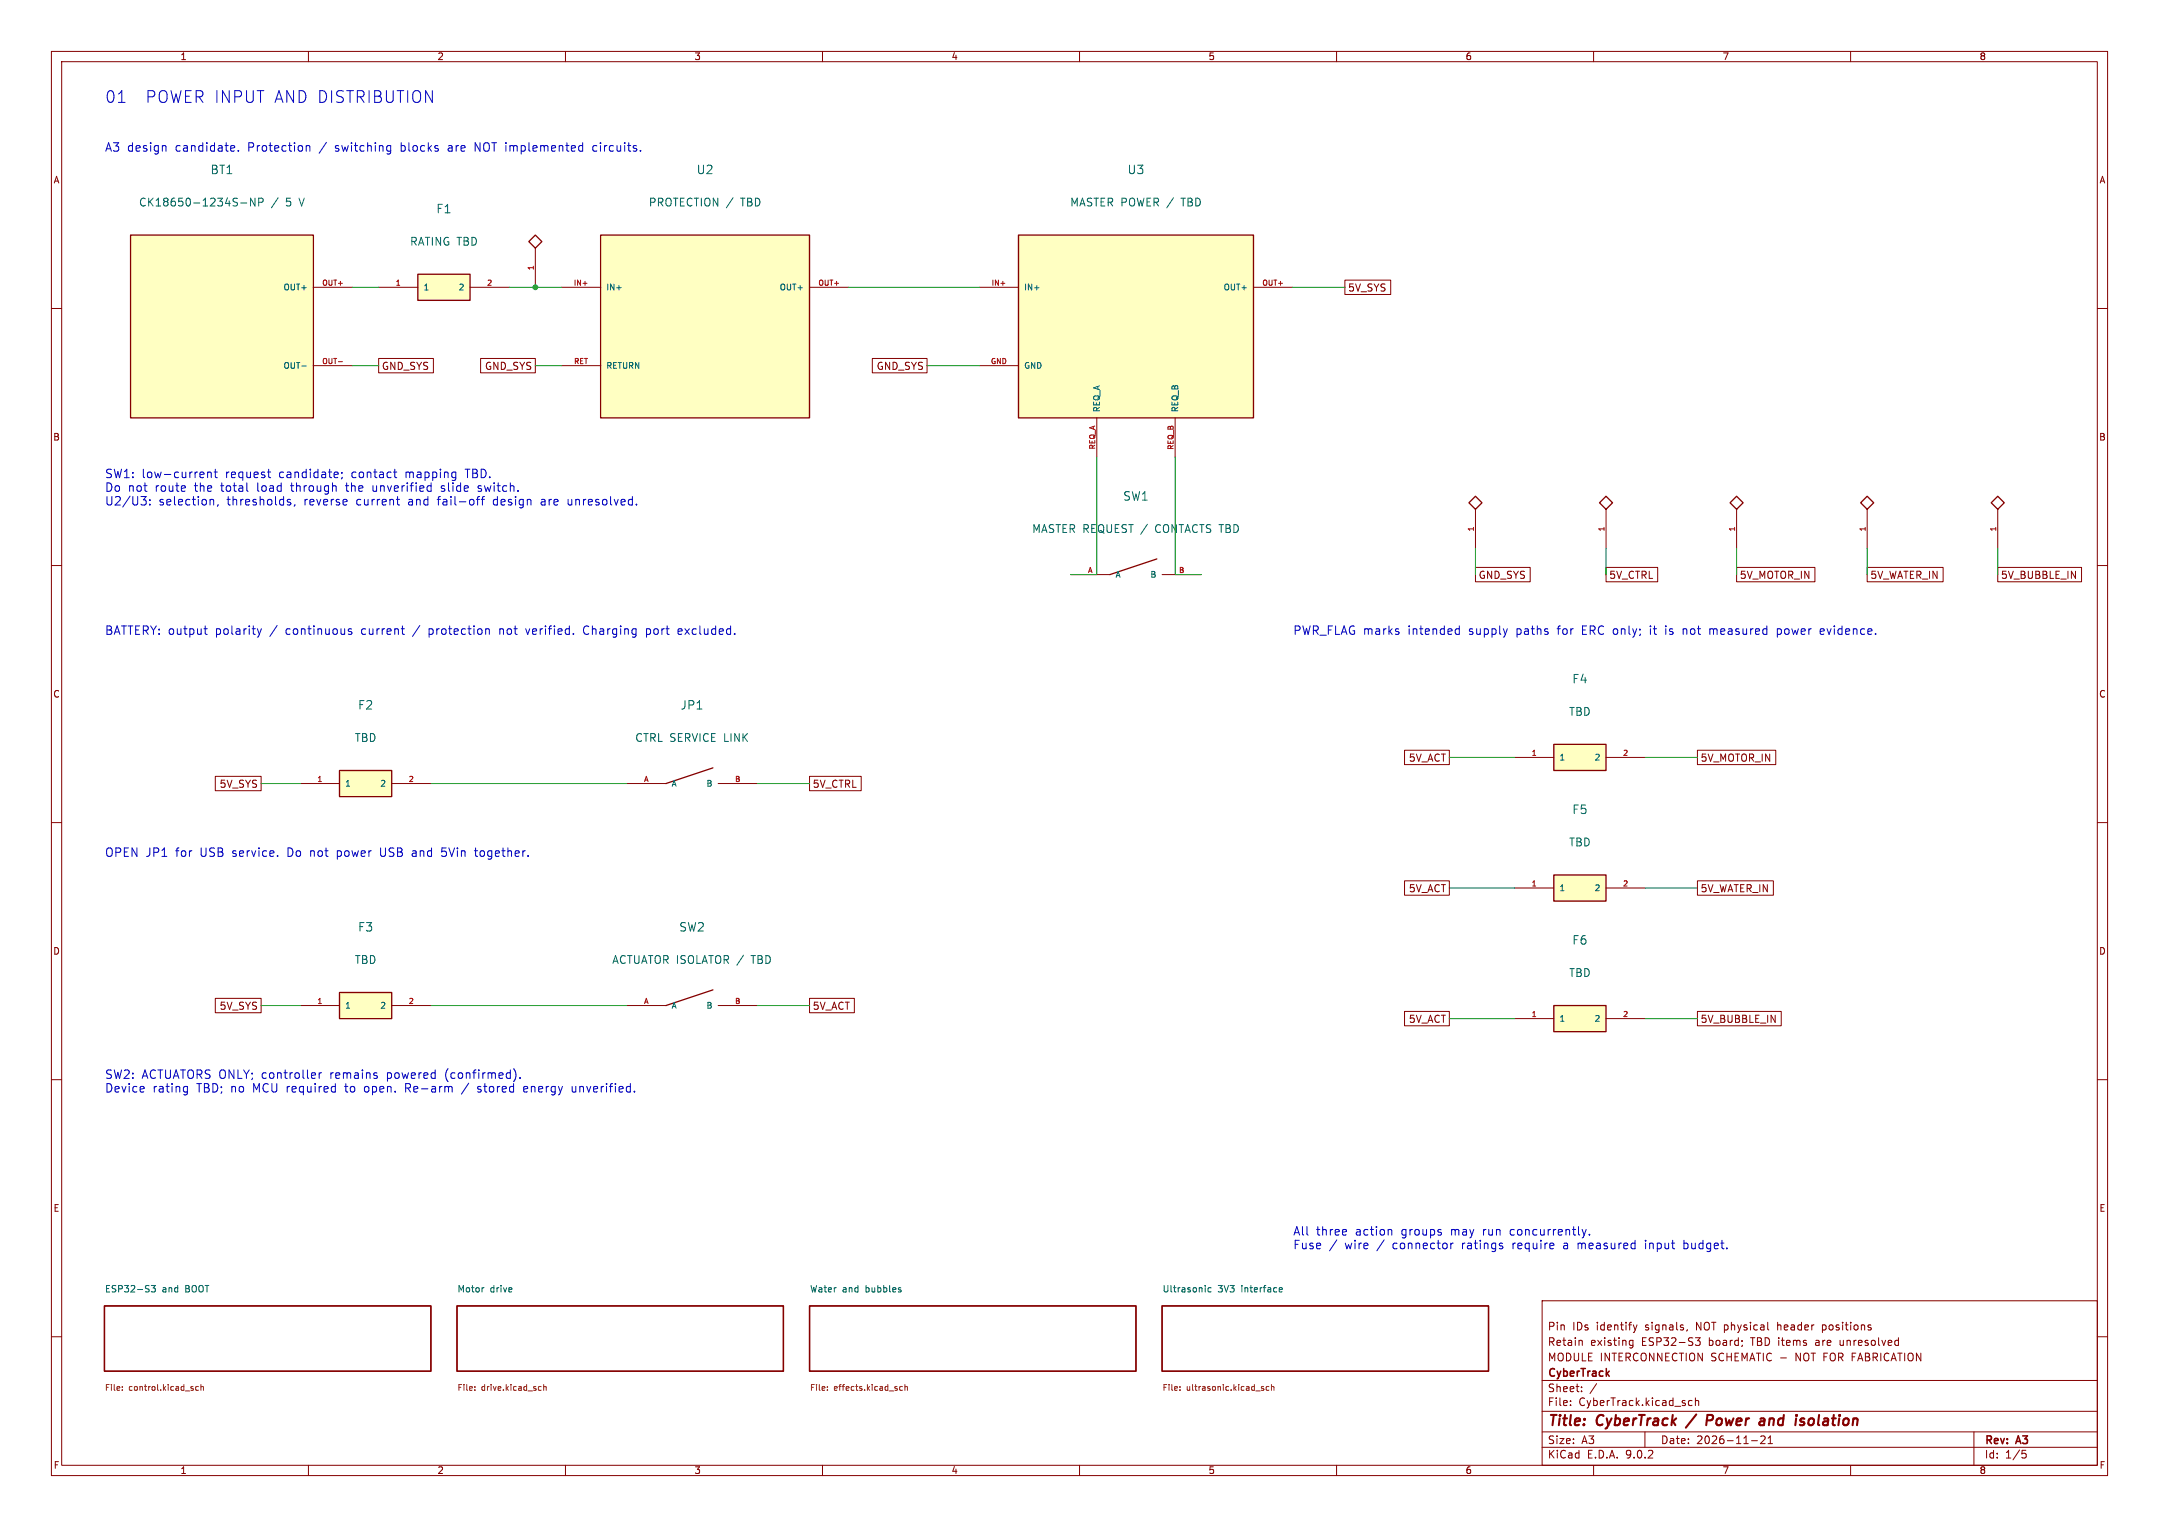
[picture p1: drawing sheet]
<svg xmlns="http://www.w3.org/2000/svg" width="420mm" height="297mm" viewBox="0 0 420 297" stroke-linecap="round" stroke-linejoin="round" font-family="sans-serif">
<g fill="none" stroke="#840000" stroke-width=".19">
<path d="M10 10h400v277h-400zM12 12h396v273h-396zM60 10v2M110 10v2M160 10v2M210 10v2M260 10v2M310 10v2M360 10v2M10 60h2M408 60h2M10 110h2"/>
<path d="M408 110h2M10 160h2M408 160h2M10 210h2M408 210h2M300 253h108v32h-108zM317.7 257.7l.4 1M318.1 258.7l-.2 .4M318.4 257.7l-.3 1M328.2 258.6l-.1 .3M343.9 258.5l.2 .2M354.5 257.7v1.5"/>
<path d="M354.5 258.6l.2 .1M354.7 257.7l-.2 .1M10 260h2M300 278.5h108M300 274.5h108M300 268.5h108M305.5 273.2v.2M305.5 272.5v.1M307.6 260.7l.2 .2v.8M307.7 270.5v.2M307.7 269.8v.1M310.6 269.1l-1.3 1.9"/>
<path d="M317 261.5l.2 .2 .5-.1M317.7 260.7v1.2l-.3 .3-.4-.1M317.7 260.8l-.5-.1-.2 .1M320 278.5v3M329.2 272.5l-.5-.1-.3 .3 .2 .6h.6M329.8 260.2h.9l-.5 .6 .5 .1v.6l-.3 .2-.6-.2M329.8 272.5l.2-.1 .4 .1v.9M329.8 271.9v1.5M342.5 279.4l.6-.1 .2 .1 .1 .3-1 1.1h1M343.9 279.7l.5-.4v1.5M357.9 260.7l.1 .9M384 278.5v6.5"/>
<path d="M408 260h2M60 285v2M110 285v2M160 285v2M210 285v2M260 285v2M300 281.5h108M310 285v2M340.7 280.2h1.2M343.9 280.8h.9M360 285v2M393.4 282.1h.7"/>
<path d="M393.5 282.7h.4l.3 .2-.2 .6-.5 .1"/>
</g>
<path d="M330 275.1l-2.1 2.6M332.9 275.2h-.7l-.3 2M333 276.2l-1 .1M343 275.9l.3 .3-.2 1M343.3 276.3l-.3 .1M350.8 275.9l.2 .1M350.9 276.6v.5" fill="none" stroke="#840000" stroke-width=".4"/>
<path d="M20.3 254h63.5v12.7h-63.5zM88.9 254h63.5v12.7h-63.5zM157.5 254h63.5v12.7h-63.5zM226.1 254h63.5v12.7h-63.5z" fill="none" stroke="#840000" stroke-width=".25"/>
<path d="M29.4 250h.8l-.4 .5 .4 .1v.6l-.2 .1-.6-.1M94 250.4h.1M175.1 250.9l.2 .2-.2 .2M175.1 250.4l.1 .1M235.6 250.5l-.4-.1-.2 .3 .1 .5h.5M248.9 250.5l.4-.1 .1 .4-.6 .1M248.9 251.2h.5" fill="none" stroke="#006464" stroke-width=".19"/>
<g fill="none" stroke="#725600" stroke-width=".19">
<path d="M23.8 270.3v.1M23.8 269.7v.1M38.6 269.7h-.3l-.2 .2 .1 .5h.4M39.1 269.8l.4-.1 .1 .7M39.1 269.3v1.1M92.4 270.3v.1M92.4 269.7v.1M104.9 269.7h.4M105.3 270.4h-.4M105.8 269.8l.4-.1 .1 .7M105.8 269.3v1.1M161 270.3v.1"/>
<path d="M161 269.7v.1M175.5 269.7h-.3l-.2 .2 .1 .5h.4M176 269.8l.5-.1v.7M176 269.3v1.1M229.5 270.3v.1M229.5 269.7v.1M245.5 270l.3 .1 .1 .2-.4 .1M245.5 269.7h.3M246.8 269.7h-.3l-.2 .2 .1 .5h.4M247.3 269.8l.5-.1v.7M247.3 269.3v1.1"/>
</g>
<path d="M66 149.9h10.2v5h-10.2z" fill="#ffffc2"/>
<path d="M104.1 45.7l1.3 1.3-1.3 1.3-1.2-1.3zM66 149.9h10.2v5h-10.2z" fill="none" stroke="#840000" stroke-width=".25"/>
<path d="M104.1 48.3v7.6M58.4 152.4h7.6M76.2 152.4h7.6" fill="none" stroke="#840000" stroke-width=".19"/>
<path d="M25.4 45.7h35.6v35.6h-35.6z" fill="#ffffc2"/>
<path d="M25.4 45.7h35.6v35.6h-35.6z" fill="none" stroke="#840000" stroke-width=".25"/>
<path d="M61 55.9h7.6M61 71.1h7.6" fill="none" stroke="#840000" stroke-width=".19"/>
<path d="M46.8 39.5h1.2M49.6 38.5v1.6l-.9-1.6v1.6M50.3 39.3h.8l.1-.2-.1-.4-.2-.2h-.6v1.6M54.1 38.5l-1.3 1.9M58.7 71.2h.9" fill="none" stroke="#006464" stroke-width=".19"/>
<path d="M65.8 70.3h.8" fill="none" stroke="#a90000" stroke-width=".19"/>
<path d="M81.3 53.3h10.1v5.1h-10.1z" fill="#ffffc2"/>
<path d="M81.3 53.3h10.1v5.1h-10.1zM225 108.7l-9.1 3.1" fill="none" stroke="#840000" stroke-width=".25"/>
<path d="M73.7 55.9h7.6M91.4 55.9h7.7M208.3 111.8h7.6M226.1 111.8h7.6" fill="none" stroke="#840000" stroke-width=".19"/>
<path d="M198.1 45.7h45.7v35.6h-45.7z" fill="#ffffc2"/>
<path d="M198.1 45.7h45.7v35.6h-45.7z" fill="none" stroke="#840000" stroke-width=".25"/>
<path d="M190.5 55.9h7.6M243.8 55.9h7.7M190.5 71.1h7.6M213.4 81.3v7.6M228.6 81.3v7.6" fill="none" stroke="#840000" stroke-width=".19"/>
<path d="M194.7 55.1h.8" fill="none" stroke="#a90000" stroke-width=".19"/>
<path d="M66 193h10.2v5.1h-10.2z" fill="#ffffc2"/>
<path d="M66 193h10.2v5.1h-10.2z" fill="none" stroke="#840000" stroke-width=".25"/>
<path d="M58.4 195.6h7.6M76.2 195.6h7.6" fill="none" stroke="#840000" stroke-width=".19"/>
<path d="M302.3 170.2h10.1v5.1h-10.1z" fill="#ffffc2"/>
<path d="M302.3 170.2h10.1v5.1h-10.1z" fill="none" stroke="#840000" stroke-width=".25"/>
<path d="M294.6 172.7h7.7M312.4 172.7h7.6" fill="none" stroke="#840000" stroke-width=".19"/>
<path d="M302.3 144.8h10.1v5.1h-10.1z" fill="#ffffc2"/>
<path d="M361.9 97.8l1.3-1.3 1.3 1.3-1.3 1.3zM387.3 97.8l1.3-1.3 1.3 1.3-1.3 1.3zM138.7 149.4l-9.2 3M302.3 144.8h10.1v5.1h-10.1zM138.7 192.5l-9.2 3.1" fill="none" stroke="#840000" stroke-width=".25"/>
<path d="M363.2 99.1v7.6M388.6 99.1v7.6M121.9 152.4h7.6M139.7 152.4h7.6M294.6 147.3h7.7M312.4 147.3h7.6M121.9 195.6h7.6M139.7 195.6h7.6" fill="none" stroke="#840000" stroke-width=".19"/>
<path d="M116.8 45.7h40.7v35.6h-40.7z" fill="#ffffc2"/>
<path d="M116.8 45.7h40.7v35.6h-40.7zM311.1 97.8l1.3-1.3 1.3 1.3-1.3 1.3zM336.5 97.8l1.3-1.3 1.3 1.3-1.3 1.3z" fill="none" stroke="#840000" stroke-width=".25"/>
<path d="M109.2 55.9h7.6M157.5 55.9h7.6M109.2 71.1h7.6M312.4 99.1v7.6M337.8 99.1v7.6" fill="none" stroke="#840000" stroke-width=".19"/>
<path d="M113.4 55.1h.8" fill="none" stroke="#a90000" stroke-width=".19"/>
<path d="M142.6 38.5l-1.3 1.9" fill="none" stroke="#006464" stroke-width=".19"/>
<path d="M302.3 195.6h10.1v5.1h-10.1z" fill="#ffffc2"/>
<path d="M285.7 97.8l1.3-1.3 1.3 1.3-1.3 1.3zM302.3 195.6h10.1v5.1h-10.1z" fill="none" stroke="#840000" stroke-width=".25"/>
<g fill="none" stroke="#840000" stroke-width=".19">
<path d="M261.6 54.5h8.9v2.8h-8.9zM73.7 69.7h10.6v2.8h-10.6zM93.5 69.7h10.6v2.8h-10.6zM169.7 69.7h10.6v2.8h-10.6zM287 99.1v7.6M287 110.4h10.7v2.8h-10.7zM312.4 110.4h10.1v2.8h-10.1zM337.8 110.4h15.3v2.8h-15.3zM363.2 110.4h14.8v2.8h-14.8zM388.6 110.4h16.3v2.8h-16.3zM41.9 151h8.9v2.8h-8.9zM157.5 151h10v2.8h-10z"/>
<path d="M273.2 145.9h8.7v2.8h-8.7zM330.2 145.9h15.2v2.8h-15.2zM273.2 171.3h8.7v2.8h-8.7zM330.2 171.3h14.8v2.8h-14.8zM41.9 194.2h8.9v2.8h-8.9zM157.5 194.2h8.7v2.8h-8.7zM273.2 196.7h8.7v2.8h-8.7zM294.6 198.1h7.7M312.4 198.1h7.6M330.2 196.7h16.3v2.8h-16.3z"/>
</g>
<g fill="none" stroke="#009600" stroke-width=".19">
<path d="M68.6 55.9h5.1M99.1 55.9h10.1M165.1 55.9h25.4M251.5 55.9h10.1M68.6 71.1h5.1M104.1 71.1h5.1M180.3 71.1h10.2M213.4 88.9v22.9h-5.1M228.6 88.9v22.9h5.1M287 106.7v5.1M312.4 106.7v5.1M337.8 106.7v5.1"/>
<path d="M363.2 106.7v5.1M388.6 106.7v5.1M50.8 152.4h7.6M83.8 152.4h38.1M147.3 152.4h10.2M281.9 147.3h12.7M320 147.3h10.2M281.9 172.7h12.7M320 172.7h10.2M50.8 195.6h7.6M83.8 195.6h38.1M147.3 195.6h10.2"/>
<path d="M281.9 198.1h12.7M320 198.1h10.2"/>
</g>
<g fill="none" stroke="#0000c2" stroke-width=".19">
<path d="M32.1 28.3l.2 .2v.9M45.1 28.3l.5 .1 .1 .3-.8 .2M45.6 29.3l-.5 .1M46.4 29.3v.1M59.6 28.5l.2-.2 .4 .1 .1 1M59.6 28.3v1.1M75.5 28.3l.5 .1M76 29.3l-.5 .1M76 28.3v1.3l-.2 .3-.3 .1M112.9 28.3l.4 .1M113.3 29.3l-.4 .1M113.3 27.8v1.6"/>
<path d="M115.5 28.4l-.2 .2v.5l.2 .2M124.6 29.3v.1M28.4 96.6l-.5 .6 .5 .2v.5l-.3 .3h-.4M29.1 98.1v.1M29.1 97.2v.2M39.6 91.9l.1 .3-.8 .2M40.4 91.8v1.1M40.4 92l.2-.2 .4 .1 .1 1M41.1 97.1l.4 .1 .1 .2v.8M41.6 91.8h.7M41.9 91.3v1.4l.4 .2M42.4 98.1l-.1 .4"/>
<path d="M48.1 95.5l.2 .1M52 91.8h.7M52.3 92.7l.4 .2M56 97.6l.5 .2 .1 .2-.3 .2-.4-.1M56.3 97.1l-.3 .1M57.4 98.1l-.2 .4M65.5 91.8l.3 .4-.8 .2M65.7 92.8l-.2 .1M66.5 91.9v.1M66.6 92.8l-.2 .3M76.6 91.8h.6M76.8 91.3v1.4l.4 .2"/>
<path d="M77.1 97.1h.6M77.3 98l.4 .2M83.9 93.9v1.7M83.9 95.5l-.2 .1M88.5 91.8l.2 .1M88.7 91.8l-.1 1.5M88.7 92.8l-.2 .1M92.7 97.1h.6M93 95.5l.1 .1M93.1 96.6l-.2 .2v1.4M93.2 94.5l-.2 .2 .2 .3M93.6 97.1h.6"/>
<path d="M93.9 96.7l-.1 1.5M110.5 97.1l.1 1M123.8 98.1v.1M39.7 122.3h.6M39.9 121.7v1.5l.4 .2M50.1 122.3l.4 1.1M50.5 123.4l-.2 .4-.2 .1M50.8 122.3l-.3 1.1M68.4 122.4l-.4-.1-.3 .2 .1 .3 .6 .1v.4h-.7M78 122.3h.7M78.4 123.3l.3 .1M94.6 122.4h.5l.1 1"/>
<path d="M102.3 122.3l.4 1.1M113.7 122l-.2 .4 .2 .8M125.8 123.3l.4 .1M125.8 122.3v1.6M126.2 122.3l-.4 .1M132.5 122.3h-.4l-.2 .2 .1 .8 .5 .1M132.7 122.7l-.8 .1M272.1 122.9v.4M283.2 123.3h.7M283.2 122.4h.7M283.9 121.7v1.7M324 121.7v.2"/>
<path d="M327.4 122.3v1.1M327.7 122.3l-.3 .1M332.6 122.3v1.1M333.1 122.3l-.5 .1M345.7 123.3l.5 .1M345.7 122.3v1.6M346.2 122.3l-.5 .1M354.6 122.3h-.3l-.2 .2 .1 .8 .4 .1M354.9 122.7l-.8 .1M54 166.4v.2M80.2 166v.5M85.9 166.4l.2 .2"/>
<path d="M86.8 164.9h-.8l-.1 .8 .2-.2M92.3 165.5h.6M92.5 164.9v1.4l.2 .3M36 211.3l.5 .1M36.5 211.3v1.3l-.2 .3-.4 .1M36.5 212.3l-.5 .1M61.1 208.7l.3 .3-.8 .2M61.3 209.7l-.2 .1M62.1 208.7v1.1M62.6 208.7h-.4l-.1 .3M65.1 211.3l.1 .1M65.2 210.8v1.6"/>
<path d="M65.2 212.3l-.1 .1M73.2 209.2l.2 .2-.2 .4M73.2 208.7h.1M87.9 211.4l.1 1M91.2 210.7l-1.4 2.1M92.9 212.3l.2 .1M93 211.4l-.1 .2 .2 .3M99.9 207.9a1.89 1.89 0 0 1 0 2.5M101.2 209.6v.2M102.4 211.3h-.3l-.2 .2v.8l.5 .1M102.7 211.7l-.8 .2M111.3 211.3v.9l.2 .2h.3"/>
<path d="M270.3 239.1l.4 .1v.2v.8M307.8 239.1l.4 1.1M308.6 239.1l-.4 1.1M260.1 241.2l-1.5 2.1M282.2 241.8v1.1M282.4 241.9l-.2 .2M292.1 242.3l.3 .3-.3 .3M292.1 241.8l.2 .1M308.2 240.2l-.2 .4-.2 .2M309.2 240.1v.1M320.1 241.2v.2M327.6 241.2v1.7"/>
<path d="M327.6 242.8l.1 .1M327.7 241.8l-.1 .1"/>
</g>
<circle cx="104.1" cy="55.9" r=".46" fill="#009600" stroke="#009600" stroke-width=".19"/>
<g font-size="3.2" fill="#0000c2">
<text x="20.3" y="20.3">01</text>
<text x="28.2" y="20.3">POWER INPUT AND DISTRIBUTION</text>
</g>
<g font-size="2.8" fill="#840000">
<text x="301" y="277.9">Title:</text>
<text x="310.6" y="277.9">CyberTrack</text>
<text x="333.6" y="277.9">Power</text>
<text x="344.8" y="277.9">and</text>
<text x="352.5" y="277.9">isolation</text>
</g>
<g font-size="2.3" fill="#0000c2">
<text x="20.3" y="29.8">A3 design</text>
<text x="34.1" y="29.8">candidate.</text>
<text x="48.3" y="29.8">Protection</text>
<text x="62.3" y="29.8">/</text>
<text x="65.5" y="29.8">switching</text>
<text x="78.3" y="29.8">blocks</text>
<text x="87.6" y="29.8">are</text>
<text x="93" y="29.8">NOT implemented</text>
<text x="116.2" y="29.8">circuits.</text>
<text x="20.3" y="93.3">SW1: low-current</text>
<text x="20.3" y="96">Do not</text>
<text x="30.2" y="96">route</text>
<text x="37.9" y="96">the</text>
<text x="43.2" y="96">total</text>
<text x="43.8" y="93.3">request</text>
<text x="50.3" y="96">load</text>
<text x="54.3" y="93.3">candidate;</text>
<text x="57" y="96">through</text>
<text x="67.8" y="96">the</text>
<text x="68.5" y="93.3">contact</text>
<text x="73.1" y="96">unverified</text>
<text x="79.1" y="93.3">mapping</text>
<text x="86.6" y="96">slide</text>
<text x="91" y="93.3">TBD.</text>
<text x="93.8" y="96">switch.</text>
<text x="20.3" y="98.6">U2/U3:</text>
<text x="30.8" y="98.6">selection,</text>
<text x="44.2" y="98.6">thresholds,</text>
<text x="59.2" y="98.6">reverse</text>
<text x="69.5" y="98.6">current</text>
<text x="79.7" y="98.6">and</text>
<text x="85.5" y="98.6">fail-off</text>
<text x="96.4" y="98.6">design</text>
<text x="105.9" y="98.6">are</text>
<text x="111.2" y="98.6">unresolved.</text>
<text x="20.3" y="123.8">BATTERY: output</text>
<text x="41.9" y="123.8">polarity</text>
<text x="52.6" y="123.8">/</text>
<text x="55.7" y="123.8">continuous</text>
<text x="70.6" y="123.8">current</text>
<text x="80.8" y="123.8">/</text>
<text x="83.9" y="123.8">protection</text>
<text x="97.8" y="123.8">not</text>
<text x="103.1" y="123.8">verified.</text>
<text x="114.4" y="123.8">Charging</text>
<text x="126.7" y="123.8">port</text>
<text x="133" y="123.8">excluded.</text>
<text x="251.5" y="123.8">PWR_FLAG marks</text>
<text x="273.9" y="123.8">intended</text>
<text x="285.8" y="123.8">supply</text>
<text x="295.1" y="123.8">paths</text>
<text x="303.3" y="123.8">for</text>
<text x="308.1" y="123.8">ERC only;</text>
<text x="321.6" y="123.8">it</text>
<text x="324.7" y="123.8">is</text>
<text x="328.2" y="123.8">not</text>
<text x="333.5" y="123.8">measured</text>
<text x="346.8" y="123.8">power</text>
<text x="355.3" y="123.8">evidence.</text>
<text x="20.3" y="167">OPEN JP1</text>
<text x="34.2" y="167">for</text>
<text x="39" y="167">USB</text>
<text x="45.4" y="167">service.</text>
<text x="56.2" y="167">Do not</text>
<text x="66" y="167">power</text>
<text x="74.6" y="167">USB</text>
<text x="80.9" y="167">and</text>
<text x="86.8" y="167">5Vin</text>
<text x="93.4" y="167">together.</text>
<text x="20.3" y="210.1">SW2: ACTUATORS ONLY; controller</text>
<text x="20.3" y="212.8">Device</text>
<text x="29.6" y="212.8">rating</text>
<text x="38.3" y="212.8">TBD; no</text>
<text x="49.4" y="212.8">MCU required</text>
<text x="64.4" y="210.1">remains</text>
<text x="67.5" y="212.8">to</text>
<text x="71.4" y="212.8">open.</text>
<text x="75.5" y="210.1">powered</text>
<text x="79.4" y="212.8">Re-arm</text>
<text x="87" y="210.1">(confirmed).</text>
<text x="93.8" y="212.8">stored</text>
<text x="102.9" y="212.8">energy</text>
<text x="112.3" y="212.8">unverified.</text>
<text x="251.5" y="240.6">All</text>
<text x="251.5" y="243.3">Fuse</text>
<text x="256" y="240.6">three</text>
<text x="261.6" y="243.3">wire</text>
<text x="263.7" y="240.6">action</text>
<text x="268" y="243.3">/</text>
<text x="271.1" y="243.3">connector</text>
<text x="272.7" y="240.6">groups</text>
<text x="282.4" y="240.6">may</text>
<text x="284.6" y="243.3">ratings</text>
<text x="288.7" y="240.6">run</text>
<text x="294.1" y="240.6">concurrently.</text>
<text x="294.6" y="243.3">require</text>
<text x="304.6" y="243.3">a measured</text>
<text x="320.8" y="243.3">input</text>
<text x="328.4" y="243.3">budget.</text>
</g>
<g font-size="2.3" fill="#006464">
<text x="40.9" y="34.1">BT1</text>
<text x="135.4" y="34.1">U2</text>
<text x="219.3" y="34.1">U3</text>
<text x="84.8" y="41.7">F1</text>
<text x="218.4" y="97.6">SW1</text>
<text x="305.8" y="133.1">F4</text>
<text x="69.6" y="138.2">F2</text>
<text x="132.3" y="138.2">JP1</text>
<text x="305.8" y="158.5">F5</text>
<text x="69.6" y="181.4">F3</text>
<text x="132" y="181.4">SW2</text>
<text x="305.8" y="183.9">F6</text>
</g>
<g font-size="2.1" fill="#006464">
<text x="27" y="40.4">CK18650-1234S-NP</text>
<text x="55.6" y="40.4">5</text>
<text x="58.4" y="40.4">V</text>
<text x="126.1" y="40.4">PROTECTION /</text>
<text x="144.1" y="40.4">TBD</text>
<text x="208.1" y="40.4">MASTER POWER /</text>
<text x="230" y="40.4">TBD</text>
<text x="79.7" y="48">RATING TBD</text>
<text x="200.7" y="103.9">MASTER REQUEST /</text>
<text x="224.9" y="103.9">CONTACTS TBD</text>
<text x="305.2" y="139.4">TBD</text>
<text x="68.9" y="144.5">TBD</text>
<text x="123.5" y="144.5">CTRL SERVICE LINK</text>
<text x="305.2" y="164.8">TBD</text>
<text x="68.9" y="187.7">TBD</text>
<text x="119" y="187.7">ACTUATOR ISOLATOR /</text>
<text x="146.3" y="187.7">TBD</text>
<text x="305.2" y="190.2">TBD</text>
</g>
<g font-size="2.1" fill="#840000">
<text x="301" y="262">Retain</text>
<text x="301" y="259">Pin</text>
<text x="305.9" y="259">IDs</text>
<text x="309.4" y="262">existing</text>
<text x="310.6" y="259">identify</text>
<text x="319.4" y="262">ESP32-S3</text>
<text x="320.2" y="259">signals,</text>
<text x="330.2" y="259">NOT physical</text>
<text x="332.5" y="262">board;</text>
<text x="340.9" y="262">TBD items</text>
<text x="346.3" y="259">header</text>
<text x="353.7" y="262">are</text>
<text x="355.2" y="259">positions</text>
<text x="358.6" y="262">unresolved</text>
<text x="301" y="268.2">CyberTrack</text>
<text x="301" y="265">MODULE INTERCONNECTION SCHEMATIC -</text>
<text x="349.5" y="265">NOT FOR FABRICATION</text>
<text x="301" y="273.7">File:</text>
<text x="301" y="271">Sheet:</text>
<text x="307.1" y="273.7">CyberTrack.kicad_sch</text>
<text x="301" y="281.1">Size:</text>
<text x="307.6" y="281.1">A3</text>
<text x="323" y="281.1">Date:</text>
<text x="330" y="281.1">2026-11-21</text>
<text x="386" y="281.3">Rev:</text>
<text x="392.4" y="281.3">A3</text>
<text x="301" y="283.9">KiCad</text>
<text x="308.7" y="283.9">E.D.A.</text>
<text x="316.3" y="283.9">9.0.2</text>
<text x="386" y="283.9">Id:</text>
<text x="390.1" y="283.9">1/5</text>
</g>
<g font-size="1.9" fill="#840000">
<text x="262.1" y="56.9">5V_SYS</text>
<text x="74.2" y="72.1">GND_SYS</text>
<text x="94.3" y="72.1">GND_SYS</text>
<text x="170.5" y="72.1">GND_SYS</text>
<text x="287.5" y="112.8">GND_SYS</text>
<text x="312.9" y="112.8">5V_CTRL</text>
<text x="338.3" y="112.8">5V_MOTOR_IN</text>
<text x="363.7" y="112.8">5V_WATER_IN</text>
<text x="389.1" y="112.8">5V_BUBBLE_IN</text>
<text x="274" y="148.3">5V_ACT</text>
<text x="330.7" y="148.3">5V_MOTOR_IN</text>
<text x="42.6" y="153.4">5V_SYS</text>
<text x="158" y="153.4">5V_CTRL</text>
<text x="274" y="173.7">5V_ACT</text>
<text x="330.7" y="173.7">5V_WATER_IN</text>
<text x="42.6" y="196.6">5V_SYS</text>
<text x="158" y="196.6">5V_ACT</text>
<text x="274" y="199.1">5V_ACT</text>
<text x="330.7" y="199.1">5V_BUBBLE_IN</text>
</g>
<g font-size="1.8" fill="#840000">
<text x="35" y="11.9">1</text>
<text x="85" y="11.9">2</text>
<text x="135" y="11.9">3</text>
<text x="185" y="11.9">4</text>
<text x="235" y="11.9">5</text>
<text x="285" y="11.9">6</text>
<text x="335" y="11.9">7</text>
<text x="385" y="11.9">8</text>
<text x="10.3" y="35.9">A</text>
<text x="408.3" y="35.9">A</text>
<text x="10.3" y="85.9">B</text>
<text x="408.2" y="85.9">B</text>
<text x="10.3" y="135.9">C</text>
<text x="408.2" y="135.9">C</text>
<text x="10.3" y="185.9">D</text>
<text x="408.2" y="185.9">D</text>
<text x="10.3" y="235.9">E</text>
<text x="408.3" y="235.9">E</text>
<text x="10.3" y="285.9">F</text>
<text x="35" y="286.9">1</text>
<text x="85" y="286.9">2</text>
<text x="135" y="286.9">3</text>
<text x="185" y="286.9">4</text>
<text x="235" y="286.9">5</text>
<text x="285" y="286.9">6</text>
<text x="335" y="286.9">7</text>
<text x="385" y="286.9">8</text>
<text x="408.3" y="285.9">F</text>
</g>
<g font-size="1.8" fill="#006464">
<text x="20.3" y="251.5">ESP32-S3</text>
<text x="31.5" y="251.5">and</text>
<text x="36.1" y="251.5">BOOT</text>
<text x="88.9" y="251.5">Motor</text>
<text x="95.3" y="251.5">drive</text>
<text x="157.5" y="251.5">Water</text>
<text x="163.9" y="251.5">and</text>
<text x="168.5" y="251.5">bubbles</text>
<text x="226.1" y="251.5">Ultrasonic</text>
<text x="236.9" y="251.5">3V3</text>
<text x="241.6" y="251.5">interface</text>
</g>
<g font-size="1.6" fill="#006464">
<text x="55" y="56.7">OUT+</text>
<text x="82.3" y="56.7">1</text>
<text x="89.1" y="56.7">2</text>
<text x="117.9" y="56.7">IN+</text>
<text x="151.6" y="56.7">OUT+</text>
<text x="199.1" y="56.7">IN+</text>
<text x="237.9" y="56.7">OUT+</text>
<text x="55" y="71.9">OUT-</text>
<text x="117.9" y="71.9">RETURN</text>
<text x="199.1" y="71.9">GND</text>
<text x="214.2" y="80.3" transform="rotate(-90 214.2 80.3)">REQ_A</text>
<text x="229.4" y="80.3" transform="rotate(-90 229.4 80.3)">REQ_B</text>
<text x="216.9" y="112.6">A</text>
<text x="223.7" y="112.6">B</text>
<text x="303.3" y="148.1">1</text>
<text x="310.1" y="148.1">2</text>
<text x="67.1" y="153.2">1</text>
<text x="73.9" y="153.2">2</text>
<text x="130.6" y="153.2">A</text>
<text x="137.3" y="153.2">B</text>
<text x="303.3" y="173.5">1</text>
<text x="310.1" y="173.5">2</text>
<text x="67.1" y="196.4">1</text>
<text x="73.9" y="196.4">2</text>
<text x="130.6" y="196.4">A</text>
<text x="137.3" y="196.4">B</text>
<text x="303.3" y="198.9">1</text>
<text x="310.1" y="198.9">2</text>
</g>
<g font-size="1.6" fill="#725600">
<text x="20.3" y="270.8">File:</text>
<text x="25.1" y="270.8">control.kicad_sch</text>
<text x="88.9" y="270.8">File:</text>
<text x="93.6" y="270.8">drive.kicad_sch</text>
<text x="157.5" y="270.8">File:</text>
<text x="162.2" y="270.8">effects.kicad_sch</text>
<text x="226.1" y="270.8">File:</text>
<text x="230.8" y="270.8">ultrasonic.kicad_sch</text>
</g>
<g font-size="1.4" fill="#a90000">
<text x="103.9" y="52.7" transform="rotate(-90 103.9 52.7)">1</text>
<text x="62.6" y="55.6">OUT+</text>
<text x="76.9" y="55.6">1</text>
<text x="94.6" y="55.6">2</text>
<text x="111.5" y="55.6">IN+</text>
<text x="159.1" y="55.6">OUT+</text>
<text x="192.8" y="55.6">IN+</text>
<text x="245.4" y="55.6">OUT+</text>
<text x="62.6" y="70.9">OUT-</text>
<text x="111.5" y="70.9">RET</text>
<text x="192.6" y="70.9">GND</text>
<text x="213.1" y="87.5" transform="rotate(-90 213.1 87.5)">REQ_A</text>
<text x="228.3" y="87.6" transform="rotate(-90 228.3 87.6)">REQ_B</text>
<text x="286.8" y="103.5" transform="rotate(-90 286.8 103.5)">1</text>
<text x="312.2" y="103.5" transform="rotate(-90 312.2 103.5)">1</text>
<text x="337.6" y="103.5" transform="rotate(-90 337.6 103.5)">1</text>
<text x="363" y="103.5" transform="rotate(-90 363 103.5)">1</text>
<text x="388.4" y="103.5" transform="rotate(-90 388.4 103.5)">1</text>
<text x="211.5" y="111.5">A</text>
<text x="229.2" y="111.5">B</text>
<text x="297.8" y="147.1">1</text>
<text x="315.6" y="147.1">2</text>
<text x="61.6" y="152.1">1</text>
<text x="79.4" y="152.1">2</text>
<text x="125.2" y="152.1">A</text>
<text x="142.9" y="152.1">B</text>
<text x="297.8" y="172.5">1</text>
<text x="315.6" y="172.5">2</text>
<text x="61.6" y="195.3">1</text>
<text x="79.4" y="195.3">2</text>
<text x="125.2" y="195.3">A</text>
<text x="142.9" y="195.3">B</text>
<text x="297.8" y="197.9">1</text>
<text x="315.6" y="197.9">2</text>
</g>
</svg>
